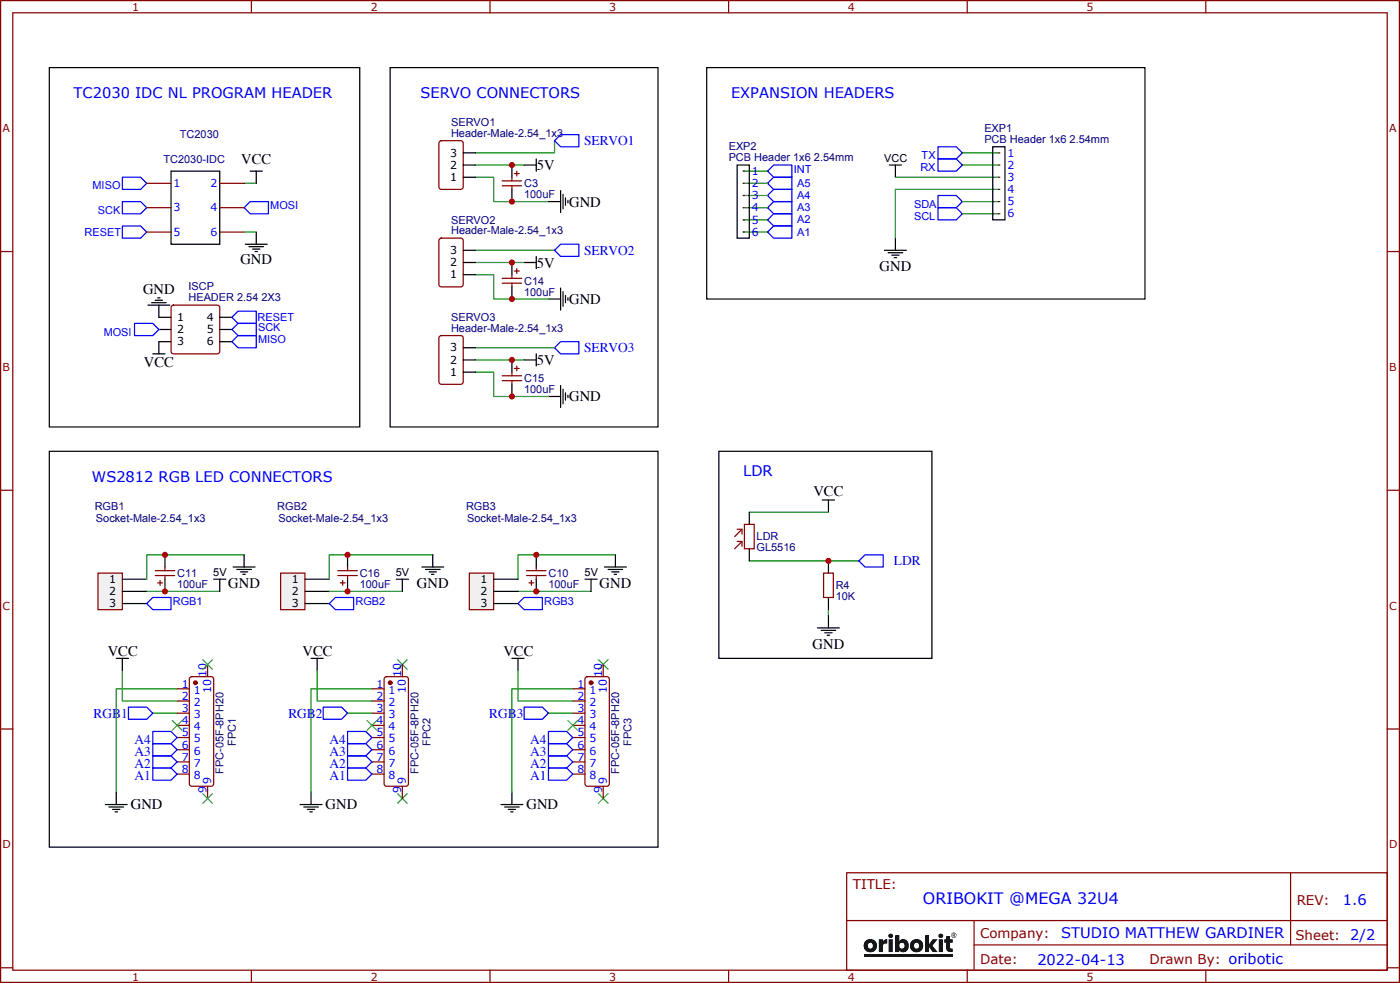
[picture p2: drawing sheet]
<svg xmlns="http://www.w3.org/2000/svg" width="406mm" height="285mm" viewBox="0 0 406 285" stroke-linecap="round" stroke-linejoin="round" font-family="sans-serif">
<!-- layer: Layer 1 -->
<g fill="none" stroke="#000" stroke-width=".35">
<path d="M113.1 19.6h77.6v104h-77.6zM49.6 49.6h14.1v21.1h-14.1zM72.5 49.6h3.5M74.3 49.6v3.5M148.3 47.8v3.5M148.3 54.9v3.5M151.9 47.8h3.5M155.4 46v3.6M158.9 58.4h3.6M162.5 55.2v6.4M163.2 56.3v4.2M163.9 57.3v2.1"/>
<path d="M164.6 58v.7M148.3 76v3.6M151.9 76h3.5M155.4 74.3v3.5M148.3 83.1v3.5M158.9 86.6h3.6M162.5 83.4v6.4M163.2 84.5v4.2M163.9 85.5v2.2M164.6 86.3v.7M148.3 104.2v3.6M148.3 111.3v3.5"/>
<path d="M151.9 104.2h3.5M155.4 102.5v3.5M158.9 114.8h3.6M162.5 111.7v6.3M163.2 112.7v4.2M163.9 113.8v2.1M164.6 114.5v.7"/>
</g>
<g fill="none" stroke="#870000" stroke-width=".35">
<path d="M42.5 53.1h7.1M63.7 53.1h7M145.5 52.4h5.7M145.5 53.8h5.7M148.3 51.3v1.1M148.3 53.8v1.1M149 50.3h1.5M149.8 49.6v1.4M42.5 60.1h7.1M42.5 67.2h7.1M63.7 60.1h7M63.7 67.2h7"/>
<path d="M148.3 79.6v1M149 78.5h1.5M149.8 77.8v1.4M145.5 80.6h5.7M145.5 82h5.7M148.3 82v1.1M145.5 108.8h5.7M145.5 110.2h5.7M148.3 107.8v1M148.3 110.2v1.1M149 106.7h1.5M149.8 106v1.4"/>
</g>
<path d="M70.7 53.1h3.6M137.8 51.3h5.3v7.1h15.8M137.8 47.8h14.1M160.7 40.7v3.6h-22.9M137.8 79.6h5.3v7h15.8M137.8 76h14.1M137.8 72.5h22.9M137.8 107.8h5.3v7h15.8M137.8 104.2h14.1M137.8 100.7h22.9" fill="none" stroke="#008700" stroke-width=".35"/>
<path d="M35.5 58.4h5.2l1.8 1.7-1.8 1.8h-5.2zM35.5 51.3h5.2l1.8 1.8-1.8 1.8h-5.2zM160.7 40.7l1.8-1.7h5.2v3.5h-5.2zM35.5 65.4h5.2l1.8 1.8-1.8 1.8h-5.2zM70.7 60.1l1.8-1.7h5.3v3.5h-5.3zM160.7 72.5l1.8-1.8h5.2v3.6h-5.2zM160.7 100.7l1.8-1.7h5.2v3.5h-5.2z" fill="none" stroke="#00f" stroke-width=".35"/>
<path d="M28.4 166h7.1v10.6h-7.1z" fill="#f0f0f0" stroke="#870000" stroke-width=".35"/>
<path d="M35.5 174.8h7M35.5 167.7h7M35.5 171.3h7" fill="none" stroke="#000" stroke-width=".35"/>
<path d="M81.3 166h7.1v10.6h-7.1z" fill="#f0f0f0" stroke="#870000" stroke-width=".35"/>
<g fill="none" stroke="#000" stroke-width=".35">
<path d="M257.7 47.8h3.5M259.5 47.8v3.5M256.3 72.5h6.3M257.4 73.2h4.2M258.4 73.9h2.1M259.1 74.6h.7M259.5 69v3.5M47.8 160.7v3.5M47.8 167.7v3.6M88.4 174.8h7M88.4 167.7h7M88.4 171.3h7"/>
<path d="M100.7 160.7v3.5M100.7 167.7v3.6M155.4 160.7v3.5M155.4 167.7v3.6"/>
</g>
<path d="M259.5 51.3h30M289.5 54.9h-30v14.1M42.5 171.3h21.2M70.7 160.7h-28.2v7M95.4 171.3h21.2M125.4 160.7h-30v7M150.1 171.3h21.2M178.3 160.7h-28.2v7" fill="none" stroke="#008700" stroke-width=".35"/>
<path d="M42.5 174.8l1.8-1.8h5.3v3.6h-5.3zM95.4 174.8l1.8-1.8h5.3v3.6h-5.3zM150.1 174.8l1.8-1.8h5.3v3.6h-5.3z" fill="none" stroke="#00f" stroke-width=".35"/>
<g fill="none" stroke="#870000" stroke-width=".35">
<path d="M45 166.7h5.6M45 165.3h5.6M45.7 168.8h1.4M46.4 168.1v1.4M47.8 164.2v1.1M47.8 166.7v1M97.9 166.7h5.6M97.9 165.3h5.6M98.6 168.8h1.4M99.3 168.1v1.4M100.7 164.2v1.1M100.7 166.7v1"/>
<path d="M152.6 166.7h5.6M152.6 165.3h5.6M153.3 168.8h1.4M154 168.1v1.4M155.4 164.2v1.1M155.4 166.7v1"/>
</g>
<path d="M136 166h7.1v10.6h-7.1z" fill="#f0f0f0" stroke="#870000" stroke-width=".35"/>
<g fill="none" stroke="#000" stroke-width=".35">
<path d="M42.9 88.4h6.3M43.9 87.7h4.3M45 87h2.1M45.7 86.3h.7M46 88.4v3.5h3.6M46 95.4h3.6M49.6 99h-3.6v3.5M63.7 91.9h3.5M63.7 95.4h3.5M63.7 99h3.5M44.3 102.5h3.5M208.3 130.7h61.8v60h-61.8z"/>
<path d="M238.3 144.8h3.5M240.1 144.8v3.5M143.1 174.8h7M143.1 167.7h7M143.1 171.3h7M240.1 162.5v3.5M240.1 173v3.6M240.1 178.3v3.6M236.9 181.9h6.3M237.9 182.6h4.3M239 183.3h2.1M239.7 184h.7"/>
</g>
<g fill="none" stroke="#00f" stroke-width=".35">
<path d="M222.4 53.1l1.8-1.8h5.3v3.6h-5.3zM222.4 56.6l1.8-1.7h5.3v3.5h-5.3zM222.4 49.6l1.8-1.8h5.3v3.5h-5.3zM271.8 42.5h5.3l1.8 1.8-1.8 1.7h-5.3zM271.8 46h5.3l1.8 1.8-1.8 1.8h-5.3zM271.8 56.6h5.3l1.8 1.8-1.8 1.7h-5.3zM222.4 60.1l1.8-1.7h5.3v3.5h-5.3zM222.4 63.7l1.8-1.8h5.3v3.5h-5.3zM222.4 67.2l1.8-1.8h5.3v3.6h-5.3zM271.8 60.1h5.3l1.8 1.8-1.8 1.8h-5.3zM39 93.7h5.3l1.7 1.7-1.7 1.8h-5.3zM67.2 91.9l1.8-1.8h5.3v3.6h-5.3z"/>
<path d="M67.2 99l1.8-1.8h5.3v3.5h-5.3zM67.2 95.4l1.8-1.7h5.3v3.5h-5.3zM248.9 162.5l1.7-1.8h5.3v3.5h-5.3z"/>
</g>
<path d="M49.8 88.6l.5-.2h12.7l.5 .2 .2 .5v12.7l-.3 .5-.4 .2h-12.7l-.5-.3-.2-.4v-12.7zM238.7 166h2.8v7h-2.8z" fill="none" stroke="#870000" stroke-width=".35"/>
<g fill="none" stroke="#008700" stroke-width=".35">
<path d="M215.4 56.6h7M215.4 53.1h7M215.4 49.6h7M278.9 58.4h10.6M278.9 47.8h10.6M278.9 44.3h10.6M215.4 67.2h7M215.4 63.7h7M215.4 60.1h7M278.9 61.9h10.6M217.1 148.3h23M217.1 162.5h31.8"/>
<path d="M240.1 176.6v1.7"/>
</g>
<g fill="#870000">
<circle cx="289.5" cy="44.3" r=".18"/>
<circle cx="289.5" cy="47.8" r=".18"/>
<circle cx="289.5" cy="51.3" r=".18"/>
<circle cx="289.5" cy="54.9" r=".18"/>
<circle cx="289.5" cy="58.4" r=".18"/>
<circle cx="289.5" cy="61.9" r=".18"/>
</g>
<path d="M287.7 42.5h3.5v21.2h-3.5z" fill="none" stroke="#000" stroke-width=".35"/>
<g fill="#870000">
<circle cx="215.4" cy="49.6" r=".18"/>
<circle cx="215.4" cy="53.1" r=".18"/>
<circle cx="215.4" cy="56.6" r=".18"/>
<circle cx="215.4" cy="60.1" r=".18"/>
<circle cx="215.4" cy="63.7" r=".18"/>
<circle cx="215.4" cy="67.2" r=".18"/>
</g>
<g fill="none" stroke="#000" stroke-width=".35">
<path d="M14.3 19.6h89.9v104h-89.9zM204.8 19.6h127v67h-127zM134.2 44.3h3.6M134.2 51.3h3.6M134.2 47.8h3.6M213.6 47.8h3.5v21.2h-3.5zM71.1 70.7h6.3M72.1 71.4h4.3M73.2 72.1h2.1M73.9 72.8h.7M74.3 67.2v3.5M134.2 72.5h3.6"/>
<path d="M134.2 79.6h3.6M134.2 76h3.6M134.2 100.7h3.6M134.2 107.8h3.6M134.2 104.2h3.6M14.3 130.7h176.4v114.7h-176.4zM217.1 148.3v3.6M217.1 158.9v3.6M61.9 167.7h3.5M63.7 167.7v3.6M67.6 164.2h6.3M68.6 164.9h4.2"/>
<path d="M69.7 165.6h2.1M70.4 166.3h.7M70.7 160.7v3.5M114.8 167.7h3.6M116.6 167.7v3.6M122.2 164.2h6.4M123.3 164.9h4.2M124.4 165.6h2.1M125.1 166.3h.7M125.4 160.7v3.5M169.5 167.7h3.5M171.3 167.7v3.6"/>
<path d="M175.2 164.2h6.3M176.2 164.9h4.2M177.3 165.6h2.1M178 166.3h.7M178.3 160.7v3.5M33.7 190.7h3.5M35.5 190.7v3.5M90.1 190.7h3.6M91.9 190.7v3.5M148.3 190.7h3.6M150.1 190.7v3.5M30.5 233h6.4"/>
<path d="M31.6 233.7h4.2M32.6 234.4h2.1M33.3 235.1h.7M33.7 229.5v3.5M87 233h6.3M88 233.7h4.3M89.1 234.4h2.1M89.8 235.1h.7M90.1 229.5v3.5M145.2 233h6.3M146.2 233.7h4.3M147.3 234.4h2.1"/>
<path d="M148 235.1h.7M148.3 229.5v3.5"/>
</g>
<g fill="none" stroke="#870000" stroke-width=".35">
<path d="M.2 .2h405.3v284.3h-405.3zM3.7 3.7h398.3v277.3h-398.3zM72.8 .2v3.5M142 .2v3.5M211.1 .2v3.5M280.3 .2v3.5M349.4 .2v3.5M127.4 41l.5-.3h5.6l.7 .5v13l-.4 .6-5.9 .1-.7-.5v-12.9zM.2 72.8h3.5M127.4 69.2l.5-.2h5.6l.7 .4v13l-.4 .6-5.9 .1-.7-.5v-12.9zM402 72.8h3.5M127.4 97.4l.5-.2h5.6l.7 .4v13l-.4 .6-5.9 .1-.7-.5v-12.9z"/>
<path d="M.2 142h3.5M213.6 153.3h1.4v1.4M213.6 156.8h1.4v1.4M215 153.3l-2.1 2.1M215 156.8l-2.1 2.1M215.7 151.9h2.8v7h-2.8zM402 142h3.5M51.3 199.5h3.6M55.1 196.2l.5-.2h5.6l.5 .2 .2 .5v30.3l-.2 .5-.5 .2h-5.6l-.5-.2-.2-.5v-30.3zM60.1 192.4v3.6M107.8 199.5h3.5M111.5 196.2l.5-.2h5.7l.5 .2 .2 .5v30.3l-.3 .5-.4 .2h-5.7l-.5-.2-.2-.5v-30.3z"/>
<path d="M116.6 192.4v3.6M166 199.5h3.5M169.7 196.2l.5-.2h5.7l.5 .2 .2 .5v30.3l-.3 .5-.4 .2h-5.7l-.5-.2-.2-.5v-30.3zM174.8 192.4v3.6M.2 211.1h3.5M51.3 203h3.6M51.3 206.6h3.6M51.3 210.1h3.6M51.3 213.6h3.6M51.3 217.1h3.6M107.8 203h3.5M107.8 206.6h3.5"/>
<path d="M107.8 210.1h3.5M107.8 213.6h3.5M107.8 217.1h3.5M166 203h3.5M166 206.6h3.5M166 210.1h3.5M166 213.6h3.5M166 217.1h3.5M402 211.1h3.5M51.3 220.7h3.6M51.3 224.2h3.6M60.1 227.7v3.5"/>
<path d="M107.8 220.7h3.5M107.8 224.2h3.5M116.6 227.7v3.5M166 220.7h3.5M166 224.2h3.5M174.8 227.7v3.5M245.4 252.8h156.6v28.2h-156.6zM374 252.8v20.9M245.4 266.6h156.5M282.3 273.7h119.6M282.3 266.6v14.1M.2 280.3h3.5"/>
<path d="M72.8 281v3.5M142 281v3.5M211.1 281v3.5M280.3 281v3.5M349.4 281v3.5M402 280.3h3.5"/>
</g>
<path d="M70.7 67.2h3.6M35.5 194.2v8.8h15.8M51.3 199.5h-17.6v30M91.9 194.2v8.8h15.9M107.8 199.5h-17.7v30M150.1 194.2v8.8h15.9M166 199.5h-17.7v30M44.3 206.6h7M100.7 206.6h7.1M158.9 206.6h7.1" fill="none" stroke="#008700" stroke-width=".35"/>
<g fill="none" stroke="#00f" stroke-width=".35">
<path d="M37.2 204.8h5.3l1.8 1.8-1.8 1.7h-5.3zM44.3 211.8h5.3l1.7 1.8-1.7 1.8h-5.3zM44.3 215.4h5.3l1.7 1.7-1.7 1.8h-5.3zM44.3 218.9h5.3l1.7 1.8-1.7 1.7h-5.3zM93.7 204.8h5.3l1.7 1.8-1.7 1.7h-5.3zM100.7 211.8h5.3l1.8 1.8-1.8 1.8h-5.3zM100.7 215.4h5.3l1.8 1.7-1.8 1.8h-5.3zM100.7 218.9h5.3l1.8 1.8-1.8 1.7h-5.3zM151.9 204.8h5.3l1.7 1.8-1.7 1.7h-5.3zM158.9 211.8h5.3l1.8 1.8-1.8 1.8h-5.3zM158.9 215.4h5.3l1.8 1.7-1.8 1.8h-5.3zM158.9 218.9h5.3l1.8 1.8-1.8 1.7h-5.3z"/>
<path d="M44.3 222.4h5.3l1.7 1.8-1.7 1.8h-5.3zM100.7 222.4h5.3l1.8 1.8-1.8 1.8h-5.3zM158.9 222.4h5.3l1.8 1.8-1.8 1.8h-5.3z"/>
</g>
<g fill="#870000" stroke="#870000" stroke-width=".35">
<circle cx="56.6" cy="197.7" r=".53"/>
<circle cx="113.1" cy="197.7" r=".53"/>
<circle cx="171.3" cy="197.7" r=".53"/>
</g>
<g fill="none" stroke="#3c3" stroke-width=".35">
<path d="M58.7 191l2.9 2.9M61.6 191l-2.9 2.9M115.2 191l2.8 2.9M118 191l-2.8 2.9M173.4 191l2.8 2.9M176.2 191l-2.8 2.9M49.9 208.7l2.8 2.8M52.7 208.7l-2.8 2.8M106.4 208.7l2.8 2.8M109.2 208.7l-2.8 2.8M164.6 208.7l2.8 2.8M167.4 208.7l-2.8 2.8"/>
<path d="M58.7 229.8l2.9 2.9M61.6 229.8l-2.9 2.9M115.2 229.8l2.8 2.9M118 229.8l-2.8 2.9M173.4 229.8l2.8 2.9M176.2 229.8l-2.8 2.9"/>
</g>
<g fill="#c00">
<circle cx="148.3" cy="76" r=".88"/>
<circle cx="148.3" cy="86.6" r=".88"/>
<circle cx="148.3" cy="58.4" r=".88"/>
<circle cx="148.3" cy="47.8" r=".88"/>
<circle cx="148.3" cy="114.8" r=".88"/>
<circle cx="148.3" cy="104.2" r=".88"/>
<circle cx="47.8" cy="171.3" r=".88"/>
<circle cx="47.8" cy="160.7" r=".88"/>
<circle cx="100.7" cy="171.3" r=".88"/>
<circle cx="100.7" cy="160.7" r=".88"/>
<circle cx="155.4" cy="171.3" r=".88"/>
<circle cx="155.4" cy="160.7" r=".88"/>
<circle cx="240.1" cy="162.5" r=".88"/>
</g>
<g fill="#141414">
<path d="M254.7 272.1h1.1v.7l.6-.6 .7-.2v1.2l-.9 .1-.4 .5v1.9h-1.1z"/>
<path d="M268.1 270.9h1.1v2.6l1.1-1.4h1.3l-1.4 1.8 1.5 1.8h-1.4l-1.1-1.5v1.5h-1.1z"/>
<path d="M274.2 271.2h1.1v.9h.7v.9h-.7v1.4l.2 .3 .5 .1v.9a1.38 1.38 0 0 1-1.8-1.3v-1.4h-.5v-.9h.5z"/>
<path d="M250.3 276.4h25.7v.8h-25.7z"/>
<path d="M251.7 273.2a.85 .85 0 0 0-.1 1.3 .85 .85 0 0 0 1.3-.1 .84 .84 0 0 0-.1-1.1 .84 .84 0 0 0-1.1-.1zM250.3 273.9a1.91 1.91 0 0 1 3.8 0 1.91 1.91 0 0 1-3.8 0z"/>
<path d="M257.5 272.1h1.2v3.6h-1.2zM257.5 271a.65 .65 0 0 1 1.3 0 .65 .65 0 0 1-1.3 0z"/>
<path d="M260.5 273.9a.86 .86 0 0 0 1.7 0 .86 .86 0 0 0-1.7 0zM259.4 270.9h1.2v1.8a1.56 1.56 0 0 1 2-.5 1.56 1.56 0 0 1 .7 2 1.48 1.48 0 0 1-1 1.5 1.48 1.48 0 0 1-1.7-.6v.6h-1.2z"/>
<path d="M265.1 273.2a.85 .85 0 0 0-.1 1.3 .85 .85 0 0 0 1.3-.1 .84 .84 0 0 0-.1-1.1 .84 .84 0 0 0-1.1-.1zM263.7 273.9a1.91 1.91 0 0 1 3.8 0 1.91 1.91 0 0 1-3.8 0z"/>
<path d="M272.1 272.1h1.1v3.6h-1.1zM272 271a.65 .65 0 0 1 1.3 0 .65 .65 0 0 1-1.3 0z"/>
<path d="M276.2 270.5v.3h.4v-.3zM276.1 270.4h.3a.26 .26 0 0 1 .3 .2 .26 .26 0 0 1-.2 .3l.2 .4-.3-.4-.3 .4zM275.7 270.9a.7 .7 0 0 0 1.4 0 .7 .7 0 0 0-1.4 0zM275.7 270.9a.73 .73 0 0 1 1.4 0 .73 .73 0 0 1-1.4 0z"/>
<path d="M251.7 273.2a.85 .85 0 0 0-.1 1.3 .85 .85 0 0 0 1.3-.1 .84 .84 0 0 0-.1-1.1 .84 .84 0 0 0-1.1-.1zM250.3 273.9a1.91 1.91 0 0 1 3.8 0 1.91 1.91 0 0 1-3.8 0z"/>
<path d="M257.5 272.1h1.2v3.6h-1.2zM257.5 271a.65 .65 0 0 1 1.3 0 .65 .65 0 0 1-1.3 0z"/>
<path d="M260.5 273.9a.86 .86 0 0 0 1.7 0 .86 .86 0 0 0-1.7 0zM259.4 270.9h1.2v1.8a1.56 1.56 0 0 1 2-.5 1.56 1.56 0 0 1 .7 2 1.48 1.48 0 0 1-1 1.5 1.48 1.48 0 0 1-1.7-.6v.6h-1.2z"/>
<path d="M265.1 273.2a.85 .85 0 0 0-.1 1.3 .85 .85 0 0 0 1.3-.1 .84 .84 0 0 0-.1-1.1 .84 .84 0 0 0-1.1-.1zM263.7 273.9a1.91 1.91 0 0 1 3.8 0 1.91 1.91 0 0 1-3.8 0z"/>
<path d="M272.1 272.1h1.1v3.6h-1.1zM272 271a.65 .65 0 0 1 1.3 0 .65 .65 0 0 1-1.3 0z"/>
<path d="M276.2 270.5v.3h.4v-.3zM276.1 270.4h.3a.26 .26 0 0 1 .3 .2 .26 .26 0 0 1-.2 .3l.2 .4-.3-.4-.3 .4zM275.7 270.9a.7 .7 0 0 0 1.4 0 .7 .7 0 0 0-1.4 0zM275.7 270.9a.73 .73 0 0 1 1.4 0 .73 .73 0 0 1-1.4 0z"/>
</g>
<text font-size="4.6" fill="#00f" x="267.4" y="261.8">ORIBOKIT @MEGA 32U4</text>
<g font-size="4.2" fill="#00f">
<text x="21.3" y="28.4">TC2030 IDC NL PROGRAM HEADER</text>
<text x="121.9" y="28.4">SERVO CONNECTORS</text>
<text x="211.8" y="28.4">EXPANSION HEADERS</text>
<text x="215.4" y="137.8">LDR</text>
<text x="26.6" y="139.5">WS2812 RGB LED CONNECTORS</text>
<text x="389.2" y="262">1.6</text>
<text x="307.5" y="271.6">STUDIO MATTHEW GARDINER</text>
<text x="300.6" y="279.4">2022-04-13</text>
</g>
<g font-size="4.2">
<text x="69.9" y="47.5">VCC</text>
<text x="155.6" y="49.3">5V</text>
<text x="164.9" y="59.8">GND</text>
<text x="69.7" y="76.4">GND</text>
<text x="155.6" y="77.5">5V</text>
<text x="254.9" y="78.5">GND</text>
<text x="41.5" y="85.1">GND</text>
<text x="164.9" y="88.1">GND</text>
<text x="41.7" y="106.4">VCC</text>
<text x="155.6" y="105.7">5V</text>
<text x="164.9" y="116.3">GND</text>
<text x="235.7" y="143.7">VCC</text>
<text x="66.2" y="170.3">GND</text>
<text x="120.8" y="170.3">GND</text>
<text x="173.8" y="170.3">GND</text>
<text x="31.2" y="190">VCC</text>
<text x="87.7" y="190">VCC</text>
<text x="145.9" y="190">VCC</text>
<text x="235.5" y="187.9">GND</text>
<text x="37.9" y="234.4">GND</text>
<text x="94.4" y="234.4">GND</text>
<text x="152.6" y="234.4">GND</text>
</g>
<g font-size="3.9" fill="#00f">
<text x="169.2" y="42">SERVO1</text>
<text x="169.2" y="73.7">SERVO2</text>
<text x="169.2" y="102">SERVO3</text>
<text x="259" y="163.7">LDR</text>
<text x="27.1" y="207.8">RGB1</text>
<text x="83.6" y="207.8">RGB2</text>
<text x="141.8" y="207.8">RGB3</text>
<text x="39" y="215.4">A4</text>
<text x="95.5" y="215.4">A4</text>
<text x="153.7" y="215.4">A4</text>
<text x="39" y="218.9">A3</text>
<text x="95.5" y="218.9">A3</text>
<text x="153.7" y="218.9">A3</text>
<text x="39" y="222.4">A2</text>
<text x="39" y="226">A1</text>
<text x="95.5" y="222.4">A2</text>
<text x="95.5" y="226">A1</text>
<text x="153.7" y="222.4">A2</text>
<text x="153.7" y="226">A1</text>
</g>
<g font-size="3.9" fill="#800">
<text x="247.1" y="257.4">TITLE:</text>
<text x="375.8" y="262">REV:</text>
<text x="284" y="271.6">Company:</text>
<text x="375.4" y="272.2">Sheet: 2/2</text>
<text x="284" y="279.2">Date:</text>
<text x="333.1" y="279.3">Drawn By: oribotic</text>
</g>
<g font-size="3.2" fill="#800">
<text x="38.3" y="3.2">1</text>
<text x="107.4" y="3.2">2</text>
<text x="176.6" y="3.2">3</text>
<text x="245.7" y="3.2">4</text>
<text x="314.9" y="3.2">5</text>
<text x=".7" y="38.3">A</text>
<text x="402.5" y="38.3">A</text>
<text x=".7" y="107.4">B</text>
<text x="402.5" y="107.4">B</text>
<text x=".7" y="176.6">C</text>
<text x="402.5" y="176.6">C</text>
<text x=".7" y="245.7">D</text>
<text x="402.5" y="245.7">D</text>
<text x="38.3" y="284">1</text>
<text x="107.4" y="284">2</text>
<text x="176.6" y="284">3</text>
<text x="245.7" y="284">4</text>
<text x="314.9" y="284">5</text>
</g>
<g font-size="3.2" fill="#000080">
<text x="52.1" y="40.1">TC2030</text>
<text x="130.7" y="39.7">Header-Male-2.54_1x3</text>
<text x="130.7" y="36.5">SERVO1</text>
<text x="285.2" y="41.5">PCB Header 1x6 2.54mm</text>
<text x="285.2" y="38.3">EXP1</text>
<text x="47.4" y="47.1">TC2030-IDC</text>
<text x="211.2" y="46.7">PCB Header 1x6 2.54mm</text>
<text x="211.2" y="43.5">EXP2</text>
<text x="151.9" y="57.4">100uF</text>
<text x="151.9" y="54.2">C3</text>
<text x="130.7" y="64.7">SERVO2</text>
<text x="130.7" y="67.9">Header-Male-2.54_1x3</text>
<text x="151.9" y="82.4">C14</text>
<text x="54.6" y="87.3">HEADER 2.54 2X3</text>
<text x="54.6" y="84.1">ISCP</text>
<text x="151.9" y="85.6">100uF</text>
<text x="130.7" y="93">SERVO3</text>
<text x="130.7" y="96.1">Header-Male-2.54_1x3</text>
<text x="151.9" y="113.8">100uF</text>
<text x="151.9" y="110.7">C15</text>
<text x="27.4" y="147.7">RGB1</text>
<text x="80.4" y="147.7">RGB2</text>
<text x="135" y="147.7">RGB3</text>
<text x="27.8" y="151.2">Socket-Male-2.54_1x3</text>
<text x="80.7" y="151.2">Socket-Male-2.54_1x3</text>
<text x="135.4" y="151.2">Socket-Male-2.54_1x3</text>
<text x="219.3" y="159.7">GL5516</text>
<text x="219.3" y="156.5">LDR</text>
<text x="51.3" y="167.1">C11</text>
<text x="104.2" y="167.1">C16</text>
<text x="158.9" y="167.1">C10</text>
<text x="51.3" y="170.3">100uF</text>
<text x="104.2" y="170.3">100uF</text>
<text x="158.9" y="170.3">100uF</text>
<text x="242.2" y="173.9">10K</text>
<text x="242.2" y="170.7">R4</text>
<text x="68.3" y="216" transform="rotate(-90 68.3 216)">FPC1</text>
<text x="124.8" y="216" transform="rotate(-90 124.8 216)">FPC2</text>
<text x="183" y="216" transform="rotate(-90 183 216)">FPC3</text>
<text x="64.8" y="224.1" transform="rotate(-90 64.8 224.1)">FPC-05F-8PH20</text>
<text x="121.2" y="224.1" transform="rotate(-90 121.2 224.1)">FPC-05F-8PH20</text>
<text x="179.4" y="224.1" transform="rotate(-90 179.4 224.1)">FPC-05F-8PH20</text>
</g>
<g font-size="3.2">
<text x="130.5" y="45.3">3</text>
<text x="256.2" y="46.9">VCC</text>
<text x="130.5" y="52.4">1</text>
<text x="130.5" y="48.9">2</text>
<text x="130.5" y="73.6">3</text>
<text x="130.5" y="77.1">2</text>
<text x="130.5" y="80.6">1</text>
<text x="51.3" y="93">1</text>
<text x="59.9" y="93">4</text>
<text x="51.3" y="96.5">2</text>
<text x="51.3" y="100">3</text>
<text x="59.9" y="96.5">5</text>
<text x="59.9" y="100">6</text>
<text x="130.5" y="101.8">3</text>
<text x="130.5" y="105.3">2</text>
<text x="130.5" y="108.8">1</text>
<text x="61.8" y="166.9">5V</text>
<text x="114.7" y="166.9">5V</text>
<text x="169.4" y="166.9">5V</text>
<text x="31.7" y="168.8">1</text>
<text x="31.7" y="172.3">2</text>
<text x="84.6" y="168.8">1</text>
<text x="84.6" y="172.3">2</text>
<text x="139.3" y="168.8">1</text>
<text x="139.3" y="172.3">2</text>
<text x="31.7" y="175.9">3</text>
<text x="84.6" y="175.9">3</text>
<text x="139.3" y="175.9">3</text>
</g>
<g font-size="3.2" fill="#00f">
<text x="267.1" y="46">TX</text>
<text x="291.9" y="45.3">1</text>
<text x="217.8" y="50.6">1</text>
<text x="230" y="50">INT</text>
<text x="266.7" y="49.6">RX</text>
<text x="291.9" y="48.9">2</text>
<text x="291.9" y="52.4">3</text>
<text x="26.8" y="54.9">MISO</text>
<text x="50.3" y="54.2">1</text>
<text x="61" y="54.2">2</text>
<text x="217.8" y="54.2">2</text>
<text x="217.8" y="57.7">3</text>
<text x="231" y="54.1">A5</text>
<text x="231" y="57.7">A4</text>
<text x="291.9" y="55.9">4</text>
<text x="291.9" y="59.4">5</text>
<text x="28.4" y="61.9">SCK</text>
<text x="50.3" y="61.2">3</text>
<text x="61" y="61.2">4</text>
<text x="78.3" y="60.6">MOSI</text>
<text x="217.8" y="61.2">4</text>
<text x="217.8" y="64.7">5</text>
<text x="231" y="64.7">A2</text>
<text x="231" y="61.2">A3</text>
<text x="264.9" y="63.7">SCL</text>
<text x="264.9" y="60.1">SDA</text>
<text x="291.9" y="63">6</text>
<text x="24.5" y="68.3">RESET</text>
<text x="50.3" y="68.3">5</text>
<text x="61" y="68.3">6</text>
<text x="217.8" y="68.3">6</text>
<text x="231" y="68.2">A1</text>
<text x="74.6" y="93.1">RESET</text>
<text x="74.8" y="95.9">SCK</text>
<text x="30" y="97.2">MOSI</text>
<text x="74.8" y="99.4">MISO</text>
<text x="50.1" y="175.3">RGB1</text>
<text x="103" y="175.3">RGB2</text>
<text x="157.7" y="175.3">RGB3</text>
<text x="59.8" y="196" transform="rotate(-90 59.8 196)">10</text>
<text x="116.2" y="196" transform="rotate(-90 116.2 196)">10</text>
<text x="174.5" y="196" transform="rotate(-90 174.5 196)">10</text>
<text x="52.7" y="199.1">1</text>
<text x="52.7" y="202.7">2</text>
<text x="56.2" y="200.9">1</text>
<text x="61.2" y="200.7" transform="rotate(-90 61.2 200.7)">10</text>
<text x="109.1" y="199.1">1</text>
<text x="109.1" y="202.7">2</text>
<text x="112.6" y="200.9">1</text>
<text x="117.7" y="200.7" transform="rotate(-90 117.7 200.7)">10</text>
<text x="167.3" y="199.1">1</text>
<text x="167.3" y="202.7">2</text>
<text x="170.8" y="200.9">1</text>
<text x="175.9" y="200.7" transform="rotate(-90 175.9 200.7)">10</text>
<text x="52.7" y="206.2">3</text>
<text x="52.7" y="209.7">4</text>
<text x="56.2" y="204.4">2</text>
<text x="56.2" y="208">3</text>
<text x="109.1" y="206.2">3</text>
<text x="109.1" y="209.7">4</text>
<text x="112.6" y="204.4">2</text>
<text x="112.6" y="208">3</text>
<text x="167.3" y="206.2">3</text>
<text x="167.3" y="209.7">4</text>
<text x="170.8" y="204.4">2</text>
<text x="170.8" y="208">3</text>
<text x="52.7" y="213.3">5</text>
<text x="56.2" y="211.5">4</text>
<text x="56.2" y="215">5</text>
<text x="109.1" y="213.3">5</text>
<text x="112.6" y="211.5">4</text>
<text x="112.6" y="215">5</text>
<text x="167.3" y="213.3">5</text>
<text x="170.8" y="211.5">4</text>
<text x="170.8" y="215">5</text>
<text x="52.7" y="216.8">6</text>
<text x="52.7" y="220.3">7</text>
<text x="56.2" y="218.5">6</text>
<text x="109.1" y="216.8">6</text>
<text x="109.1" y="220.3">7</text>
<text x="112.6" y="218.5">6</text>
<text x="167.3" y="216.8">6</text>
<text x="167.3" y="220.3">7</text>
<text x="170.8" y="218.5">6</text>
<text x="52.7" y="223.8">8</text>
<text x="56.2" y="222.1">7</text>
<text x="56.2" y="225.6">8</text>
<text x="61.2" y="227" transform="rotate(-90 61.2 227)">9</text>
<text x="109.1" y="223.8">8</text>
<text x="112.6" y="222.1">7</text>
<text x="112.6" y="225.6">8</text>
<text x="117.7" y="227" transform="rotate(-90 117.7 227)">9</text>
<text x="167.3" y="223.8">8</text>
<text x="170.8" y="222.1">7</text>
<text x="170.8" y="225.6">8</text>
<text x="175.9" y="227" transform="rotate(-90 175.9 227)">9</text>
<text x="59.8" y="229.7" transform="rotate(-90 59.8 229.7)">9</text>
<text x="116.2" y="229.7" transform="rotate(-90 116.2 229.7)">9</text>
<text x="174.5" y="229.7" transform="rotate(-90 174.5 229.7)">9</text>
</g>
</svg>
